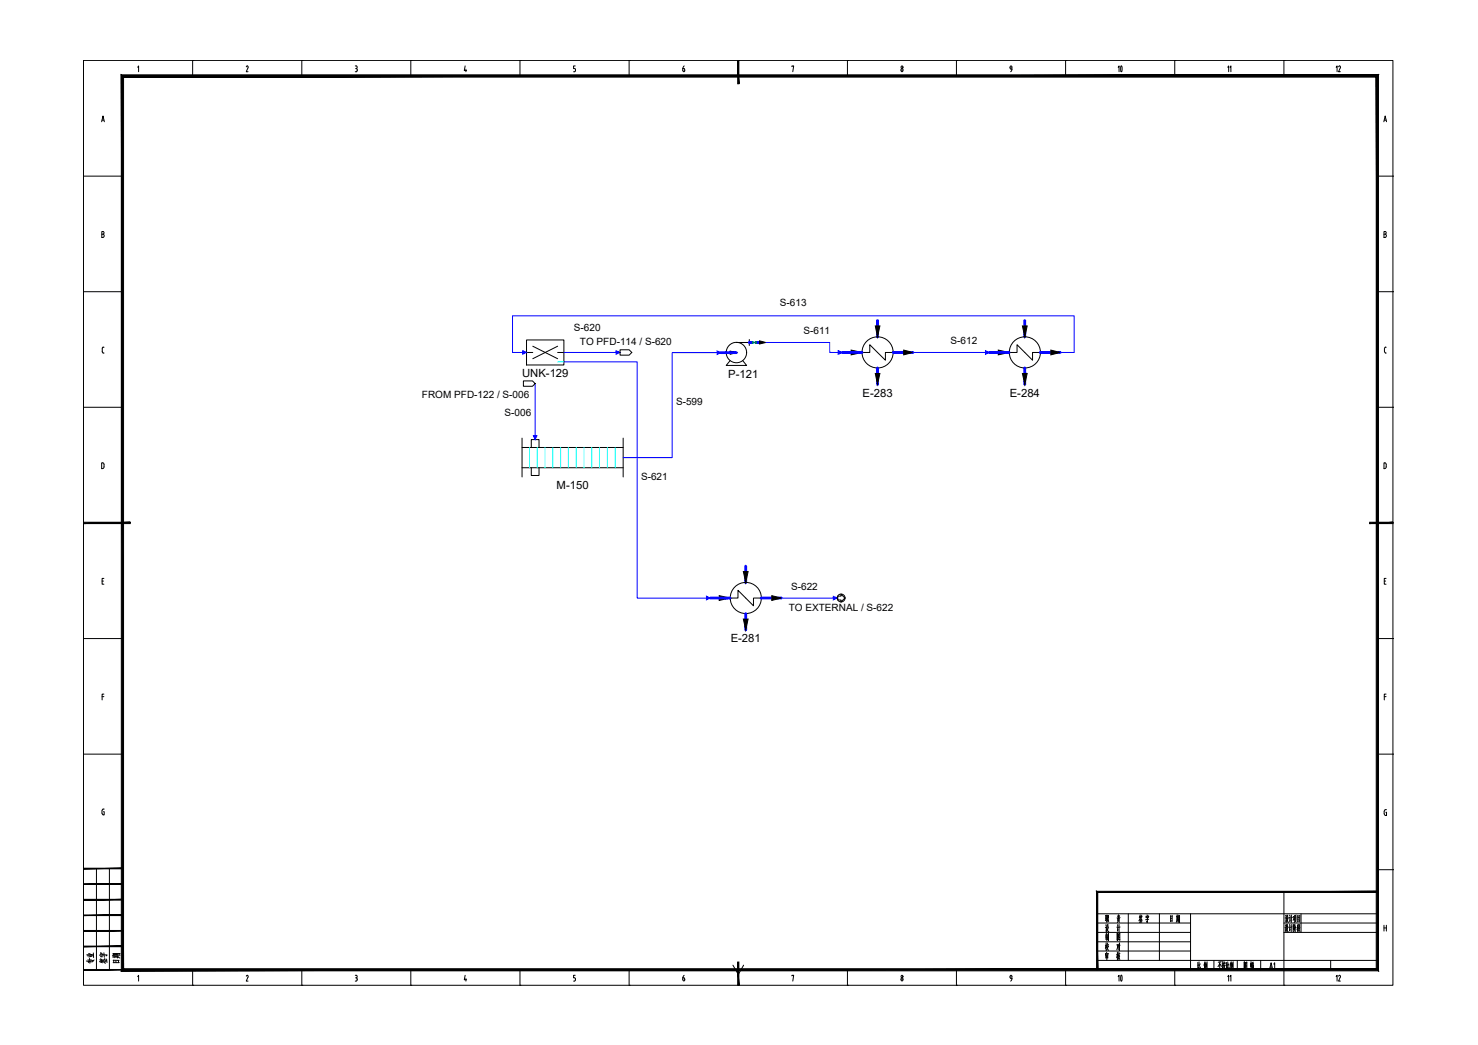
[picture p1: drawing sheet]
<svg xmlns="http://www.w3.org/2000/svg" width="420mm" height="297mm" viewBox="0 0 420 297" stroke-linecap="round" stroke-linejoin="round" font-family="sans-serif">
<g fill="none" stroke="#000" stroke-width=".28">
<path d="M23.7 17.2h372.3v262.9h-372.3zM39.1 19.1l.3-.4v1.7M54.8 17.2h.1M54.8 17.2v4.4M70 19l.4-.2 .1 .5M70.5 19.3l-.5 1.1h.5M85.8 17.2h.1M85.8 17.2v4.4M101 18.7l.5 .2v.4l-.2 .2M101.1 19.5h.1M101.3 19.5a.49 .49 0 0 1 .2 .5 .49 .49 0 0 1-.5 .4M116.8 17.2h.1"/>
<path d="M116.8 17.2v4.4M132.2 18.7l-.2 1.4h.7M132.4 19.7v.7M147.8 17.2h.1M147.8 17.2v4.4M163.5 18.7h-.4v.8h.4l.1 .3M163.6 19.8v.3M178.8 17.2h.1M178.8 17.2v4.4M194.5 18.7l-.4 .8M209.9 17.2h.1M225.1 19v-.3h.5l-.2 1.7"/>
<path d="M240.9 17.2h.1M240.9 17.2v4.4M256.7 19.8v.3M256.7 19.8l-.1-.3a.42 .42 0 0 0-.5 .4 .42 .42 0 0 0 .5 .4l.1-.3M271.9 17.2h.1M271.9 17.2v4.4M287.4 19.7h.2M287.6 19.1v.5M287.7 19.6l-.4 .8M287.7 19.1l-.2-.3a.43 .43 0 0 0-.4 .3 .43 .43 0 0 0 .3 .5M302.9 17.2h.1M302.9 17.2v4.4"/>
<path d="M334 17.2h.1M334 17.2v4.4M365 17.2h.1M365 17.2v4.4M28.9 34.6l.4-1.6 .4 1.6M29 34.1h.5M163.6 20l-.1 .3-.4 .1M194.1 20l.2 .3a.45 .45 0 0 0 .4-.4 .45 .45 0 0 0-.3-.4h-.3v.6M393.4 34.6l.4-1.6 .4 1.6M393.5 34.1h.6M23.7 50.1h11.1M391.6 50.1h4.4"/>
<path d="M396 50.1h.1M28.9 66.6l.7 .2v.4l-.3 .3M29.3 66.5l.2-.1v-.4l-.6-.2v1.7h.4M393.4 66.6l.7 .2v.4l-.3 .3M393.8 66.5l.2-.1v-.4l-.6-.2v1.7h.4M23.7 82.9h11.1M29.3 98.7h.3M29.3 98.7l-.2 .2v1l.1 .4 .4 .1M391.6 82.9h4.4M393.9 98.7h.2M393.9 98.7l-.3 .4v.8l.1 .4 .4 .1M396 82.9h.1"/>
<path d="M23.7 115.8h11.1M391.6 115.8h4.4M396 115.8h.1M28.9 131.6h.5l.2 .5-.1 .8-.6 .3zM393.4 131.6h.5l.2 .5-.1 .8-.6 .3zM396 148.6h.1M29 165.2h.4M29.5 164.4h-.5v1.7h.5M393.5 165.2h.4M394 164.4h-.5v1.7h.5M23.7 181.5h11.1M29 198h.5"/>
<path d="M29.5 197.3h-.5v1.7M391.6 181.5h4.4M393.5 198h.5M394 197.3h-.5v1.7M396 181.5h.1M23.7 214.4h11.1M391.6 214.4h4.4M396 214.4h.1M29 230.4v.8M29.4 230.7h.2v.9l-.4-.1-.2-.4M29.6 230h-.4l-.2 .4M393.8 230.2h.4"/>
<path d="M393.8 230.2l-.3 .4 .1 .9 .2 .3M393.9 230.9h.3v.9h-.4M27.4 246.9v28.8M31.1 246.9v28.8M311.9 259.7h79.7M320.7 259.7v13.3M329.6 259.7v13.3M338.4 259.7v16M365 253.5v26.6M369.9 259.7v5.3M391.6 247.2h4.4M396 247.2h.1"/>
<path d="M39.1 277.6l.3-.4v1.7M54.8 275.7v4.4M70 277.5l.3-.3 .2 .2-.5 1.5h.5M85.8 275.7v4.4M101 277.2l.5 .2v.4l-.2 .1M101 278.9h.2M101.1 277.9h.1M101.3 277.9l.2 .6M101.5 278.5l-.2 .3M116.8 275.7v4.4M132.2 277.2l-.2 1.3h.7M132.4 278.2v.7"/>
<path d="M147.8 275.7v4.4M163.1 278.9h.2M163.5 277.2h-.4v.7l.4 .1 .1 .3M163.6 278.3v.2M163.6 278.5l-.3 .3M178.8 275.7v4.4M194.1 278.5v-.6l.5 .1v.5M194.1 278.5l.3 .3 .3-.3M194.5 277.2l-.4 .8M208.4 274.3l1.5 2.7 1.5-2.7M225.1 277.4v-.2h.5l-.2 1.7M240.9 275.7v4.4"/>
<path d="M256.1 278.5l.3 .3 .3-.3M256.7 278.3v.2M256.7 278.3l-.3-.4-.3 .6M271.9 275.7v4.4M287.1 277.8l.3 .3M287.4 278.2h.2M287.6 277.6v.5M287.7 278.1l-.4 .8M287.7 277.6l-.3-.4-.3 .6M302.9 275.7v4.4M311.9 273h79.7M311.9 262.4h26.5"/>
<path d="M311.9 265h26.5M311.9 267.7h26.5M311.9 270.3h26.5M324 261.6l.1 .3M324.1 260l-.2 .9M324.1 260.5l.1 .3M324.2 261.6l.1 .3M324.3 260.8l.4 .8M324.3 260.7l-.5 1M324.3 260.4l-.3 .1M324.4 261.3l-.4 .1M324.5 260.1l-.2 .6"/>
<path d="M324.5 260.5l.1 .3M324.5 261.5l-.1 .6M324.6 262.1l-.7 .1M324.7 260.4l-.3 .1M325.8 260.5l.7-.1v.4M325.8 260.4v.4M326.1 260l.1 .4M326.2 261.1l-.1 1.1-.1-.3M326.3 260.8h-.4M326.4 260.7l-.2 .4M326.5 261.3l-.8 .1M332.8 260.3v1.7"/>
<path d="M333.1 261l-.3 .1M333.2 261.7l-.4 .1M333.2 260.4l-.4 .1M333.2 260.3v1.6M334 275.7v4.4M334.6 260.1v1.3M334.6 261.6l-.2 .6M334.8 261.6v.3M334.8 260.8h-.2M334.8 261.1h-.2M334.8 260v1.4M335 260.4l-.6 .1"/>
<path d="M335 261.4l-.6 .1M335.1 261.3l-.2 .9M335.1 260.3v1.1M335.3 260.8h-.2M335.3 261.2l-.2 .1M335.3 260.2v2l-.2-.2M335.3 260.3h-.2M340.5 273.5v1.7M340.8 274.9l-.4 .5M340.8 274.3l-.3 .1M340.9 273.4v1.8l.1 .2h.2v-.5M341.2 274l-.3 .6"/>
<path d="M342.4 273.8v1.7M342.5 273.4l-.2 1M342.6 274.4l.1 .3M342.7 273.8l-.2 .9M342.8 274.1l-.2 .1M342.8 274.1l-.2 1.2M342.9 273.7l-.4 .1M343 273.9v1M343.1 273.4v2.1l-.1-.3M345.1 273v2.7M346.7 273.9v1.5M346.8 273.4l-.6 1.4"/>
<path d="M346.9 274.1l.3 .6M347.2 273.4l-.9 .1M347.6 273.3v2.1l-.2-.2M347.7 274.3l-.3 .3M347.7 273.9l-.3 .1M347.8 273.7v.4M348 273.9l-.1 .9 .4 .6M348 273.3l.1 .4M348.1 274.5l-.4 1M348.3 273.8h-.5M348.3 273.7l-.1 .3M348.3 274.4l-.6 .1"/>
<path d="M348.6 273.5v1.7M348.9 274.9l-.3 .5M348.9 274.2l-.3 .2M349 273.4v1.8l.2 .2h.2v-.5M349.3 274l-.3 .6M349.9 273.8v1.7M350 273.4l-.3 1M350 274.4l.1 .3M350.1 273.7l-.1 .9M350.3 274.1l-.2 .1M350.3 274.1l-.3 1.2M350.3 273.7l-.3 .1"/>
<path d="M350.4 273.9v1M350.5 273.4v2l-.1-.2M351.7 273v2.7M353.7 275.4v-2v2M353.7 275.3h.7M354 274.1l.4 .5M354 274.9l.1 .3M354 274.6l.1 .2M354.1 273.7l-.2 .6M354.2 273.9l-.2 .1M354.3 273.8l-.5 1M354.4 273.4v2"/>
<path d="M354.4 273.5l-.7 .1M355.5 273.8v1M355.6 273.3v2.2M355.8 274h-.3M355.8 273.9v.9l-.1-.2M355.9 274.4v1.1M356 273.8v.6M356.1 274.5v.9M356.3 273.8l-.3 .1M356.3 273.8l-.1 .4M356.3 274.2l-.3 .1M356.3 273.5l-.4 .1"/>
<path d="M356.3 274.9l-.4 .1M356.3 275.3l-.4 .1M356.3 274.5l-.4 .1M356.3 274.4v1M365 262.4h26.6M365 265h26.6M365.4 262.9l.1 .3M365.4 260.2l.2 .3M365.5 263.6h-.2M365.5 263.5v1M365.6 260.9h-.3M365.6 260.8v1"/>
<path d="M365.7 264.2l-.3 .5M365.7 261.5l-.2 .5M365.7 262.8l-.1 1M365.7 264l.5 .8M365.8 261.3l.5 .9M365.8 260.5l-.1 .6M365.8 260.1v.5M366 262.8v.8h.2M366 262.9h-.3M366 260.1v.7l.3 .1M366 260.2l-.2 .1M366 263.8h-.3"/>
<path d="M366.1 263.7l-.6 1.2M366.1 261.1h-.4M366.1 261l-.5 1.2M366.4 263.6l.2-.2v1.2l.2-.4M366.6 262.8l.1 .4M366.6 260.1l.2 .4M366.7 260.8l-.2 .1M366.7 260.8v1.1M366.8 261.5l-.2 .4M367.1 262.7v2.2M367.1 260.1v2.1M367.3 263.5l-.5 .1"/>
<path d="M367.4 260.8l-.6 .1M367.6 262.8v2M367.8 260.5v.9M367.8 262.9l-.2 .1M367.8 262.8l-.1 1.4v-.2M367.9 260.5l-.3 .1M368 263.6l-.3 1.3M368 261.3l-.4 .3M368 260.6v1M368.1 262.9l.2 .8h.2M368.1 262.7l-.3 1M368.2 260.8l-.3 1.4"/>
<path d="M368.2 260.2v.5M368.2 261.7l.3 .4M368.2 263.5v1.4M368.4 260.6l-.4 .1M368.4 260.5v1.1M368.5 260.1l-.5 .2M368.8 262.9v1.8M368.9 260.2v1.9M369 263.6l-.2 .1M369 263.3l-.2 .1M369 264l-.3 .2M369 262.8l-.2 .3"/>
<path d="M369.1 264l.5 .7M369.2 262.8l-.1 .9M369.4 262.8v.7l.2 .1M369.4 261.2l-.5 .1M369.4 260.8h-.5M369.4 262.9l-.2 .1M369.4 263.8h-.3M369.5 263.7l-.5 1.1M369.5 261.7l-.6 .2M369.5 260.3l-.6 .1M369.5 260.3v1.8M378.3 273v2.7"/>
<path d="M393.4 263v1.7M393.4 263.8h.7M394.1 263v1.7M54.8 280.1h.1M85.8 280.1h.1M116.8 280.1h.1M147.8 280.1h.1M178.8 280.1h.1M209.9 280.1h.1M240.9 280.1h.1M271.9 280.1h.1M302.9 280.1h.1"/>
<path d="M334 280.1h.1M365 280.1h.1"/>
<circle cx="256.4" cy="19.1" r=".32"/>
<circle cx="256.4" cy="277.6" r=".32"/>
</g>
<g fill="#000" stroke="#000" stroke-width=".28">
<path d="M209.7 17.2l.3 6.6v-6.6zM209.7 17.2l.3 6.6h-.3z"/>
<path d="M34.5 21.3l.6 254.1v-253.5zM34.5 21.3l.6 254.1-.6 .6zM34.5 276l356.7-.6h-356.1zM34.5 276l356.7-.6 .7 .6zM391.2 21.9v253.5l.7 .6zM391.2 21.9l.7-.6v254.7zM35.1 21.9h356.1l.7-.6zM34.5 21.3h357.4l-356.8 .6z"/>
<path d="M23.7 148.4v.4l13.3-.4zM23.7 148.8l13.3-.4v.4z"/>
<path d="M389.4 148.8h6.6v-.4zM389.4 148.4h6.6l-6.6 .4z"/>
<path d="M23.7 255.8h11.1v-.2zM23.7 255.6h11.1l-11.1 .2z"/>
<path d="M23.7 251.4h11.1v-.2zM23.7 251.2h11.1l-11.1 .2z"/>
<path d="M23.7 247h11.1v-.2zM23.7 246.8h11.1l-11.1 .2z"/>
<path d="M312.1 253.7h79.5v-.3zM311.7 253.4h79.9l-79.5 .3zM311.7 253.4l.4 22.3v-22zM311.7 253.4l.4 22.3h-.4z"/>
<path d="M23.7 275.7h11.1v-.1zM23.7 275.6h11.1l-11.1 .1z"/>
<path d="M23.7 269.1h11.1v-.2zM23.7 268.9h11.1l-11.1 .2z"/>
<path d="M23.7 264.7h11.1v-.2zM23.7 264.5h11.1l-11.1 .2z"/>
<path d="M23.7 260.3h11.1v-.2zM23.7 260.1h11.1l-11.1 .2z"/>
<path d="M209.7 273.5v6.6h.3zM209.7 273.5h.3v6.6z"/>
</g>
<g fill="none" stroke="#000" stroke-width=".28">
<path d="M209.3 97.4h3.7M213 96.5v1.7M207.5 102.5l-1.1 1.4h5.8l-1.1-1.4M245.1 100.2h2.2v-2.2l4.4 4.4v-2.2h2.2M286.9 100.2h2.2v-2.2l4.4 4.4v-2.2h2.2M148.4 133h28.8M148.4 124.5v11.1M148.4 127.2h28.8M151 127.2v-2.2h2.2v2.2M151 133v2.2h2.2v-2.2M177.2 124.5v11.1M207.5 170h2.3v-2.2l4.4 4.4v-2.2h2.2"/>
<circle cx="209.3" cy="100.2" r="2.9"/>
<circle cx="249.5" cy="100.2" r="4.4"/>
<circle cx="291.3" cy="100.2" r="4.4"/>
<circle cx="212" cy="170" r="4.4"/>
</g>
<path d="M150.5 127.2v5.8M152.7 127.2v5.8M154.9 127.2v5.8M157.2 127.2v5.8M159.4 127.2v5.8M161.6 127.2v5.8M163.8 127.2v5.8M166 127.2v5.8M168.2 127.2v5.8M170.4 127.2v5.8M172.7 127.2v5.8M174.9 127.2v5.8" fill="none" stroke="#0ff" stroke-width=".28"/>
<!-- layer: equipment_outline -->
<path d="M149.7 96.6h10.6v7.1h-10.6z" fill="none" stroke="#000" stroke-width=".28"/>
<!-- layer: internal_symbol -->
<path d="M151.5 98.4l7 3.6M158.5 98.4l-7 3.6" fill="none" stroke="#000" stroke-width=".28"/>
<!-- layer: process_line -->
<path d="M149.7 100.2h1.8M158.5 100.2h1.8" fill="none" stroke="#000" stroke-width=".28"/>
<!-- layer: EQUIPMENT -->
<path d="M158.5 102.9h1.8" fill="none" stroke="#0ff" stroke-width=".28"/>
<g fill="none" stroke="#00f" stroke-width=".8">
<path d="M213 97.4h.9M214.9 97.4h1M249.5 91.1v4.6M291.3 91.1v4.6M205 100.2h4.3M239.4 100.2h5.7M249.5 104.6v4.6M253.9 100.2h5.6M281.2 100.2h5.7M291.3 104.6v4.6M295.7 100.2h5.7M201.9 170h5.6"/>
<path d="M212 160.9v4.7M212 174.4v4.7M216.4 170h5.7"/>
</g>
<g fill="#000" stroke="#000" stroke-width=".28">
<path d="M215.9 96.9l1.8 .5-1.8 .4zM248.8 92.7h1.3l-.6 3zM290.6 92.7h1.4l-.7 3zM207.6 99.8l1.7 .4-1.7 .5zM242 99.5l3.1 .7-3.1 .7zM248.8 106.2h1.3l-.6 3zM256.9 99.5l2.6 .7-2.6 .7zM283.8 99.5l3.1 .7-3.1 .7zM290.6 106.2h1.4l-.7 3zM298.7 99.5l2.7 .7-2.7 .7zM204.5 169.3l3 .7-3 .7zM211.3 162.5h1.4l-.7 3.1z"/>
<path d="M211.3 176h1.4l-.7 3.1zM219.4 169.3l2.7 .7-2.7 .7z"/>
</g>
<path d="M213.9 97.1v.5l1-.5v.5zM214.4 97.4h.1" fill="none" stroke="#0f0" stroke-width=".28"/>
<!-- layer: STREAM -->
<path d="M217.7 97.4h18.2v2.8h3.5M149.7 100.2h-4v-10.4h159.7v10.4h-4M152.1 109v16M160.3 100.2h16M160.3 102.9h20.8v67.1h20.8M205 100.2h-13.9v29.9h-13.9M259.5 100.2h21.7M222.1 170h15.9" fill="none" stroke="#00f" stroke-width=".28"/>
<!-- layer: STREAM_ARROW -->
<g fill="#00f" stroke="#00f" stroke-width=".28">
<path d="M151.6 123.9h1l-.5 1.1z"/>
<path d="M203.9 99.8l1.1 .4-1.1 .5z"/>
<path d="M238.3 99.7l1.1 .5-1.1 .5z"/>
<path d="M280.1 99.7l1.1 .5-1.1 .5z"/>
<path d="M148.6 99.7l1.1 .5-1.1 .5z"/>
<path d="M175.1 99.7l1.2 .5-1.2 .5z"/>
<path d="M200.8 169.5l1.1 .5-1.1 .5z"/>
<path d="M236.9 169.5l1.1 .5-1.1 .5z"/>
</g>
<!-- layer: CONNECTOR -->
<g fill="none" stroke="#000" stroke-width=".28">
<path d="M176.3 99.4h2.5l.8 .8-.8 .8h-2.5zM148.8 108.3h2.6l.7 .7-.7 .8h-2.6zM238.2 169.4h.9v-.5l1.1 1.1-1.1 1.1v-.6h-.9z"/>
<circle cx="239.1" cy="170" r="1.12"/>
</g>
<text font-size="6.6" x="315.7" y="280.8">10</text>
<text font-size="6.2" x="315.7" y="22.2">10</text>
<g font-size="5.3">
<text x="312.9" y="266">设 计</text>
<text x="27.5" y="275.2" transform="rotate(-90 27.5 275.2)">专业</text>
<text x="31.4" y="275.2" transform="rotate(-90 31.4 275.2)">签字</text>
<text x="34.9" y="274.8" transform="rotate(-90 34.9 274.8)">日期</text>
<text x="312.9" y="271.3">校 对</text>
</g>
<g font-size="4.4">
<text x="378.5" y="21.5">12</text>
<text x="363.4" y="276.6" transform="rotate(-90 363.4 276.6)">A1</text>
<text x="382.1" y="280.1" transform="rotate(-90 382.1 280.1)">12</text>
</g>
<g font-size="3.5">
<text x="350.7" y="21.5" transform="rotate(-90 350.7 21.5)">11</text>
<text x="350.7" y="280.1" transform="rotate(-90 350.7 280.1)">11</text>
</g>
<g font-size="3.2">
<text x="148.4" y="107.3">UNK-129</text>
<text x="207" y="107.4">P-121</text>
<text x="245.2" y="112.8">E-283</text>
<text x="287" y="112.8">E-284</text>
<text x="158.2" y="139.1">M-150</text>
<text x="207.7" y="182.6">E-281</text>
</g>
<g font-size="2.8">
<text x="221.7" y="87.1">S-613</text>
<text x="163.1" y="94">S-620</text>
<text x="228.4" y="94.9">S-611</text>
<text x="164.9" y="98">TO PFD-114 / S-620</text>
<text x="270.2" y="97.7">S-612</text>
<text x="120" y="113.3">FROM PFD-122 / S-006</text>
<text x="143.5" y="118.3">S-006</text>
<text x="192.2" y="115.1">S-599</text>
<text x="182.2" y="136.4">S-621</text>
<text x="224.9" y="167.6">S-622</text>
<text x="224.2" y="173.6">TO EXTERNAL / S-622</text>
</g>
</svg>
